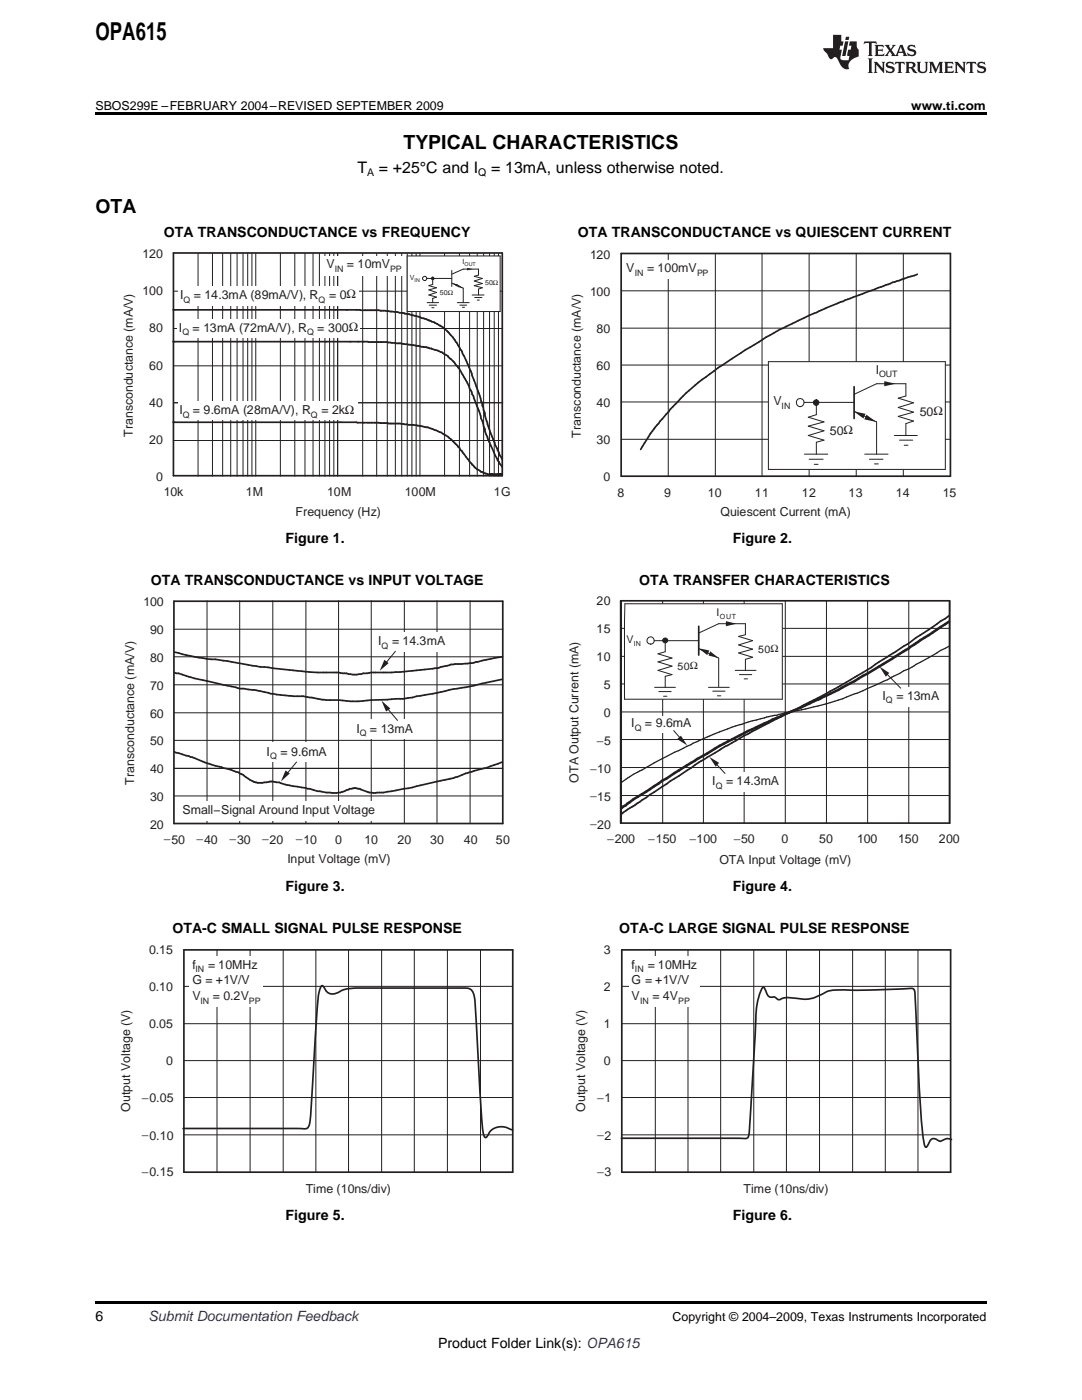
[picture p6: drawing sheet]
<svg xmlns="http://www.w3.org/2000/svg" width="216mm" height="279mm" viewBox="0 0 216 279" stroke-linecap="round" stroke-linejoin="round" font-family="sans-serif">
<g fill="#231f20">
<path d="M172.5 8.3l-.1 .5 .4-.2h.6v.1v2.1l-.2 .4h.9l-.2-.4v-2.1l.1-.1h.5l.5 .2-.2-.5zM174.5 9l.2 .3v1.5l-.2 .4h1.8l.2-.6a1.04 1.04 0 0 1-1.3 .2v-.7h.6l.3 .2v-.6l-.3 .2h-.6v-.6l.8-.1 .4 .3-.2-.5zM176.5 9l.9 1.1-.9 1.1h.8l-.2-.2 .4-.7 .5 .7-.2 .2h1.5l-.2-.2 .2-.4h.9l.1 .4-.2 .2h1l-.3-.3-.7-1.9h-.5l-.9 2-.8-1 .9-1h-.8l.1 .3-.4 .5-.3-.6 .1-.2zM179.7 9.3l.4 1h-.7zM181.3 9.1a.63 .63 0 0 0-.2 .7 .63 .63 0 0 0 .6 .4l.6 .2 .1 .2a.75 .75 0 0 1-.7 .4 .75 .75 0 0 1-.6-.5l.1 .7 .1-.1a1.11 1.11 0 0 0 1.5-.6 1.13 1.13 0 0 0-1.2-.8l-.1-.4a1.04 1.04 0 0 1 1.2 .2l-.2-.5-.2 .1-.4-.2zM173.2 11.7l.2 .3v2.2l-.2 .4h1l-.3-.4v-2.2l.3-.3zM174.3 12.3l.3 .4v1.5l-.3 .4h.8l-.2-.4v-1.3l1.5 1.7v-1.9l.2-.4h-.7l.2 .4v.9l-1.1-1.3zM177 12.5a.62 .62 0 0 0-.2 .7 .62 .62 0 0 0 .6 .4l.6 .1 .1 .3a.76 .76 0 0 1-.7 .3 .76 .76 0 0 1-.7-.4l.2 .7 .1-.1a1.11 1.11 0 0 0 1.5-.6 1.13 1.13 0 0 0-1.2-.8l-.1-.4a1.04 1.04 0 0 1 1.2 .2l-.2-.6-.2 .1-.5-.1zM178.7 12.3l-.2 .7a.61 .61 0 0 1 .8-.4v1.6l-.2 .4h.9l-.2-.4v-1.6a.63 .63 0 0 1 .7 .4l-.1-.7zM180.6 12.3l.3 .4v1.5l-.3 .4h1l-.2-.2-.1-.8 .6 .2a.76 .76 0 0 0 1.2 .7l-1-1a.58 .58 0 0 0 .6-.5 .58 .58 0 0 0-.5-.6zM181.4 12.7l.1-.1a.45 .45 0 0 1 .5 .1 .45 .45 0 0 1 .1 .5l-.8 .2zM182.9 12.3l.2 .2a2.17 2.17 0 0 0 .3 1.9 .99 .99 0 0 0 1.6-.6v-1.1l.2-.4h-.7l.2 .2a1.92 1.92 0 0 1-.2 1.8 .6 .6 0 0 1-.9-.5v-1.1l.2-.4zM185.4 12.3l.2 .4v1.5l-.2 .4h.7l-.2-.4v-1.4l.8 1.8 .8-1.8v1.4l-.2 .4h.9l-.2-.4v-1.5l.2-.4h-.8l-.6 1.5-.6-1.5zM188.4 12.3l.2 .4v1.5l-.2 .4h1.8l.1-.6a1.04 1.04 0 0 1-1.2 .2v-.7h.5l.4 .2v-.6l-.4 .2h-.5v-.7h.8l.3 .3-.1-.6zM190.5 12.3l.2 .4v1.5l-.2 .4h.7l-.2-.4v-1.3l1.5 1.7v-1.9l.2-.4h-.7l.2 .4v.9l-1.1-1.3zM192.9 12.3l-.1 .7a.61 .61 0 0 1 .7-.4l.1 1.6-.3 .4h1l-.3-.4 .1-1.6a.63 .63 0 0 1 .7 .4l-.1-.7zM195.2 12.5a.62 .62 0 0 0-.2 .7 .62 .62 0 0 0 .6 .4l.6 .1 .1 .3a.76 .76 0 0 1-.7 .3 .76 .76 0 0 1-.6-.4l.1 .7 .1-.1a1.11 1.11 0 0 0 1.6-.6 1.13 1.13 0 0 0-1.3-.8l-.1-.4a1.04 1.04 0 0 1 1.2 .2l-.1-.6-.2 .1-.5-.1z"/>
<path d="M166.2 7v2.6h-1.9v.4l.8 .9a.91 .91 0 0 0 1 .9 .56 .56 0 0 1 .5-.4 .56 .56 0 0 1 .5 .3l.4 .8a1.53 1.53 0 0 0 1.9 1.2 1.54 1.54 0 0 1 1-2.1l.9-.3v-1.4a1.52 1.52 0 0 1-.4-1.6h-1.3l-.2 .8h.5l-.2 .8h-.5l-.1 1v.2l.4 .1-.2 .8a1.93 1.93 0 0 1-1.6-.2l.3-1.9h-.5l.2-.8h.4l.2-.8h-.4v-1.3zM168.6 8.3l-.6 2.9h.7l.6-2.9zM168.8 7.3l-.1 .7h.6l.2-.7z"/>
</g>
<g fill="none" stroke="#231f20" stroke-width=".34">
<path d="M34.6 50.5h65.6v44.4h-65.6zM34.5 68.2h38.9l3.8 .1 5.8 .6a18.3 18.3 0 0 1 5.4 1.6l.6 .3a13.1 13.1 0 0 1 3.9 5.1l1.6 3.1 1.4 4a36 36 0 0 0 3.9 9.7l.3 .5M34.5 61.8h37.3l5.4 .3a17.5 17.5 0 0 1 5.1 .8l2.4 .7a10.6 10.6 0 0 1 6 4.2 31.8 31.8 0 0 1 3.5 7.2l.7 1.7a46.3 46.3 0 0 1 2.2 7.3l1.7 4.8 1.3 2.8M34.5 84.3h36.6l8.7 .2 1.7 .3a15.9 15.9 0 0 1 6.9 1.8l1.6 1.1 2.2 2.3a12.9 12.9 0 0 0 3.8 4.2l1.5 .5h2.6M98 94.7v.2M98.2 94.7h1.3M98.3 94.9v-.3h-.5v.3h2.3v-.3h-.7v.3M98.4 94.7v.2M98.6 94.7v.2M98.8 94.7v.2M99 94.7v.2M99.3 94.7v.2"/>
<path d="M99.6 94.7v.2M99.7 94.6v.3M100 94.6v.3"/>
</g>
<g fill="none" stroke="#231f20" stroke-width=".2">
<path d="M34.6 58.1h65.7M39.5 50.6v44.4M42.4 50.6v44.4M44.4 50.6v44.4M46 50.6v44.4M47.3 50.6v44.4M48.5 50.6v44.4M49.4 50.6v44.4M50.3 50.6v44.4M51 50.6v44.4M55.9 50.6v44.4M58.8 50.6v44.4"/>
<path d="M60.9 50.6v44.4M62.5 50.6v44.4M63.7 50.6v44.4M64.8 50.6v44.4M65.8 50.6v44.4M66.6 50.6v44.4M67.4 50.6v44.4M72.4 50.6v44.4M75.2 50.6v44.4M77.3 50.6v44.4M78.9 50.6v44.4M80.2 50.6v44.4"/>
<path d="M81.3 50.6v44.4M82.2 50.6v44.4M83 50.6v44.4M83.8 50.6v44.4M88.7 50.6v44.4M91.7 50.6v44.4M93.7 50.6v44.4M95.2 50.6v44.4M96.5 50.6v44.4M97.7 50.6v44.4M98.6 50.6v44.4M99.5 50.6v44.4"/>
<path d="M34.6 73h65.7M34.6 65.6h65.7M34.6 87.9h65.7M34.6 80.4h65.7"/>
</g>
<path d="M81.3 51.1h18.5v11.1h-18.5z" fill="#fff"/>
<path d="M81.3 51.1h18.5v11.1h-18.5zM85.2 55.6h4.9M90.1 54v3.2" fill="none" stroke="#231f20" stroke-width=".2"/>
<g fill="#231f20">
<path d="M90.1 56.5l1.3 .3-.2 .4z"/>
<path d="M91.4 56.8l1 .7-1.2-.2z"/>
<path d="M93.2 53.5l1.2 .2-1.2 .3z"/>
</g>
<g fill="none" stroke="#231f20" stroke-width=".2">
<path d="M86.3 55.6v1.2l-.7 .2 1.5 .4-1.5 .5 1.5 .5-1.5 .5 1.5 .4-.8 .2v.9M90.1 56.5l2.3 1v2.9M85.2 60.4h2.3M85.7 60.9h1.4M86.2 61.4h.4M91.2 60.4h2.4M91.8 60.9h1.3M92.3 61.3h.4"/>
<circle cx="84.7" cy="55.6" r=".42"/>
</g>
<path d="M86.2 55.4h.4l-.1 .4h-.3z" fill-rule="evenodd" fill="#231f20"/>
<path d="M86.2 55.4h.4l-.1 .4h-.3zM90.1 54.7l2.3-1h3.1v1.2l-.9 .2 1.6 .5-1.6 .5 1.6 .5-1.6 .4 1.6 .4-.7 .3v1.2M94.2 58.9h2.4M94.7 59.4h1.5M95.2 59.9h.5" fill="none" stroke="#231f20" stroke-width=".2"/>
<g fill="#fff">
<path d="M35.5 57.1h36.1v3.8h-36.1z"/>
<path d="M35.4 63.7h36.5v3.7h-36.5z"/>
<path d="M35.6 80.1h35.8v3.7h-35.8z"/>
<path d="M64.5 51.1h15.9v3.9h-15.9z"/>
</g>
<path d="M123.9 58h65.7M133.3 50.6v44.4M142.7 50.6v44.4M152.1 50.6v44.4M161.5 50.6v44.4M170.9 50.6v44.4M180.2 50.6v44.4M123.9 72.9h65.7M123.9 65.5h65.7M123.9 87.7h65.7M123.9 80.2h65.7" fill="none" stroke="#231f20" stroke-width=".2"/>
<path d="M123.9 50.6h65.7v44.4h-65.7zM183 54.7l-4.9 1.6-10.3 3.9a128.2 128.2 0 0 0-14.9 7.1l-8.7 5.6a49.5 49.5 0 0 0-12.8 11.6l-1.7 2.2-1.9 3" fill="none" stroke="#231f20" stroke-width=".34"/>
<g fill="#fff">
<path d="M124.5 52h17v3.7h-17z"/>
<path d="M153.3 72.2h35.3v21.5h-35.3z"/>
</g>
<path d="M153.3 72.2h35.3v21.5h-35.3zM160.4 80.3h10" fill="none" stroke="#231f20" stroke-width=".2"/>
<path d="M170.4 77.2v6.3" fill="none" stroke="#231f20" stroke-width=".34"/>
<g fill="#231f20">
<path d="M170.3 82.1l2.4 .5-.4 .9z"/>
<path d="M172.9 82.8l1.9 1.4-2.3-.5z"/>
<path d="M176.4 76.1l2.3 .5-2.3 .5z"/>
</g>
<g fill="none" stroke="#231f20" stroke-width=".2">
<path d="M160.5 90.6h4.7M161.5 91.7h2.7M162.5 92.7h.7M162.9 80.2v2.6l-1.6 .5 3.1 .9-3.1 .8 3.1 1-3.1 .9 3.1 .9-1.5 .5v2.3M170.4 82.1l4.5 2.1v6.4M172.5 90.6h4.7M173.5 91.7h2.7M174.5 92.6h.8"/>
<circle cx="159.7" cy="80.4" r=".8"/>
</g>
<circle cx="162.9" cy="80.3" r=".54" fill="#231f20"/>
<g fill="none" stroke="#231f20" stroke-width=".2">
<path d="M170.4 78.7l4.5-2.1h5.9v2.4l-1.6 .5 3.1 .9-3.1 .9 3.1 1-3.1 .8 3.1 .9-1.5 .5v2.4M178.5 86.9h4.5M179.5 87.8h2.6M180.4 88.9h.8M41.3 119.9v44.4M47.8 119.9v44.4M54.4 119.9v44.4M61 119.9v44.4M67.6 119.9v44.4M74.1 119.9v44.4M80.7 119.9v44.4M87.2 119.9v44.4"/>
<path d="M93.8 119.9v44.4M34.7 131.1h65.6M34.7 125.6h65.6M34.7 136.7h65.6M34.7 142.3h65.6M34.7 153.3h65.6M34.7 147.8h65.6M34.7 158.8h65.6"/>
<circle cx="162.9" cy="80.3" r=".54"/>
</g>
<path d="M34.7 120h65.6v44.4h-65.6zM34.8 134.2l4.1 1.2 8.9 2a22.6 22.6 0 0 1 6.2 1l4.1 .5a38 38 0 0 1 7 .8h2.5a19.8 19.8 0 0 0 6.5 0l3.2-.1a39.1 39.1 0 0 0 7.4-.9l9.9-1.9 5.6-1.2M34.8 130.1a35.3 35.3 0 0 0 8.2 1.5l9 1.5 1.6 .1a87.2 87.2 0 0 0 14 1l2 .3a16.5 16.5 0 0 0 4.5-.3l5.7-.1 4.1-.4a19 19 0 0 0 6.1-1.1h.5a22.9 22.9 0 0 0 5.7-.8l4-.7M34.8 150l3.6 1.1 2.9 1.2 3.2 1a9.3 9.3 0 0 1 4.2 1.5l.4 .3a4.8 4.8 0 0 0 4.7 .9l1.9 .1a27.5 27.5 0 0 0 6.1 1.3 13.7 13.7 0 0 0 6.1 .8l1.7-.6a2.39 2.39 0 0 1 2.4 0 8 8 0 0 0 5.3 .4l5-.8 4.9-1.2a21.7 21.7 0 0 0 6.1-1.7l3.7-1 3.2-1.2" fill="none" stroke="#231f20" stroke-width=".34"/>
<g fill="#fff">
<path d="M35.7 159.9h39.6v3.9h-39.6z"/>
<path d="M52.5 148.2h11.3v4h-11.3z"/>
</g>
<path d="M59.2 152.1l-2.3 2.8" fill="none" stroke="#231f20" stroke-width=".2"/>
<path d="M57 153.8l.8 .6-1.8 1.6z" fill="#231f20"/>
<g fill="#fff">
<path d="M74.8 126.2h13.7v3.9h-13.7z"/>
<path d="M70.4 143.5h14.9v4h-14.9z"/>
</g>
<path d="M78.9 130l-2.3 2.8" fill="none" stroke="#231f20" stroke-width=".2"/>
<path d="M76.7 131.7l.8 .6-1.7 1.6z" fill="#231f20"/>
<path d="M77 141l2.3 2.8" fill="none" stroke="#231f20" stroke-width=".2"/>
<path d="M76.1 139.8l1.8 1.6-.9 .6z" fill="#231f20"/>
<g fill="none" stroke="#231f20" stroke-width=".2">
<path d="M124 119.9v44.5M132.2 119.9v44.5M140.4 119.9v44.5M148.5 119.9v44.5M156.7 119.9v44.5M164.9 119.9v44.5M173.1 119.9v44.5M181.3 119.9v44.5M189.5 119.9v44.5M123.8 136.5h65.7M123.8 131h65.7M123.8 125.4h65.7"/>
<path d="M123.8 158.8h65.7M123.8 153.2h65.7M123.8 147.6h65.7M123.8 142.1h65.7"/>
</g>
<path d="M123.8 119.9h65.7v44.4h-65.7z" fill="none" stroke="#231f20" stroke-width=".34"/>
<g fill="#fff">
<path d="M125.6 142.9h12.6v3.4h-12.6z"/>
<path d="M142.1 154.2h13.2v3.9h-13.2z"/>
<path d="M175.1 137.2h13v3.8h-13z"/>
</g>
<path d="M134.4 145.8l1.8 2" fill="none" stroke="#231f20" stroke-width=".2"/>
<path d="M135.1 147.5l.8-.7 1.2 2z" fill="#231f20"/>
<path d="M142.5 152l2.2 2.4" fill="none" stroke="#231f20" stroke-width=".2"/>
<path d="M141.5 151.1l2 1.1-.7 .8z" fill="#231f20"/>
<path d="M176.5 134l3.2 3.3" fill="none" stroke="#231f20" stroke-width=".2"/>
<path d="M175.5 133l1.9 1.3-.6 .8z" fill="#231f20"/>
<path d="M124.7 120.5h31.4v19h-31.5z" fill-rule="evenodd" fill="#fff"/>
<path d="M124.7 120.5h31.4v19h-31.5zM130.5 127.9h8.9" fill="none" stroke="#231f20" stroke-width=".2"/>
<path d="M139.4 125v5.7" fill="none" stroke="#231f20" stroke-width=".34"/>
<g fill="#231f20">
<path d="M139.4 129.4l2.1 .4-.4 .9z"/>
<path d="M141.7 130l1.7 1.3-2-.5z"/>
<path d="M144.8 124l2.2 .5-2.2 .5z"/>
</g>
<g fill="none" stroke="#231f20" stroke-width=".2">
<path d="M130.6 137.2h4.2M131.5 138h2.4M132.4 139h.7M132.7 127.8v2.3l-1.4 .4 2.8 .8-2.8 .8 2.8 .8-2.8 .9 2.8 .8-1.4 .4v2.2M139.4 129.5l4 1.8v5.8M141.4 137.2h4.1M142.2 137.9h2.5M143.2 138.9h.6"/>
<circle cx="129.8" cy="127.8" r=".71"/>
</g>
<circle cx="132.7" cy="127.8" r=".49" fill="#231f20"/>
<g fill="none" stroke="#231f20" stroke-width=".2">
<path d="M139.4 126.3l4-1.8h5.3v2.2l-1.3 .3 2.8 .9-2.8 .8 2.8 .9-2.8 .7 2.8 .9-1.5 .4v2.2M146.7 133.8h4.2M147.6 134.6h2.4M148.5 135.5h.7M36.7 196.8h65.6M43.3 189.6v44.3M49.9 189.6v44.3M56.5 189.6v44.3M63 189.6v44.3M69.5 189.6v44.3M76.2 189.6v44.3M82.7 189.6v44.3"/>
<path d="M89.3 189.6v44.3M95.9 189.6v44.3M36.7 211.7h65.6M36.7 204.3h65.6M36.7 219h65.6M36.7 226.5h65.6"/>
<circle cx="132.7" cy="127.8" r=".49"/>
</g>
<path d="M189.4 129l-4.1 2.2a125.8 125.8 0 0 1-16.4 7.9 62.6 62.6 0 0 1-12.3 3.2l-.7 .2a73.2 73.2 0 0 0-20.5 7.3l-6.5 3.4a27 27 0 0 0-4.9 2.9" fill="none" stroke="#231f20" stroke-width=".25"/>
<path d="M189.4 124.1l-6.6 4.3a140.6 140.6 0 0 1-18.8 10.8l-2.5 1.2a190.3 190.3 0 0 0-18.8 9l-10.6 6.4-3.2 2.2-2.5 1.5-2.4 1.8" fill="none" stroke="#231f20" stroke-width=".51"/>
<path d="M189.4 122.9l-1.7 1.1a264 264 0 0 1-22.9 14.4l-4.9 2.6a205.9 205.9 0 0 0-21.2 11.7l-13.5 8.9-1.2 .9M36.7 189.6h65.6v44.3h-65.6zM36.5 225.2h23.6a1.22 1.22 0 0 0 1.3-.1 1.22 1.22 0 0 0 .4-1.2l1-14.9a73.7 73.7 0 0 1 1.1-11.7l.2-.4 .2-.2 .2 .1a2.53 2.53 0 0 0 1.8 1.6l1.1-.3a9.9 9.9 0 0 1 5.7-.9h19.1a2.1 2.1 0 0 1 2.2 .8l.2 .8 .2 1.8 .8 14.9a89.5 89.5 0 0 0 .9 11l.2 .4 .2 .1 .2-.1a3.4 3.4 0 0 1 5-1.5l.2 .1" fill="none" stroke="#231f20" stroke-width=".34"/>
<path d="M37.7 190.8h14.7v10.2h-14.7z" fill="#fff"/>
<g fill="none" stroke="#231f20" stroke-width=".2">
<path d="M124.1 196.8h65.6M130.8 189.6v44.3M137.3 189.6v44.3M143.8 189.6v44.3M150.4 189.6v44.3M156.9 189.6v44.3M163.5 189.6v44.3M170.1 189.6v44.3M176.6 189.6v44.3M183.2 189.6v44.3M124.1 211.7h65.6M124.1 204.3h65.6"/>
<path d="M124.1 219h65.6M124.1 226.5h65.6"/>
</g>
<path d="M124.1 189.6h65.6v44.3h-65.6zM124 227.2h23.2a3.5 3.5 0 0 0 2-.2l.2-.3 .2-1.5 1.2-20.6a14.4 14.4 0 0 1 1.5-7.6l.5 .8a1.24 1.24 0 0 0 1.5 1.2h.3a1.09 1.09 0 0 0 1.7 .2l1.1-.1 1.3 .1a7.4 7.4 0 0 0 6.2-1.2 15.7 15.7 0 0 1 5.7-.4l10.5-.3a1.06 1.06 0 0 1 1.4 .5l.1 .7a659.6 659.6 0 0 0 1.6 28.5l.5 1.9a.89 .89 0 0 0 .7-.9 .95 .95 0 0 1 1.5-.6l.8 .4 .4-.2a1.71 1.71 0 0 1 1.8-.2" fill="none" stroke="#231f20" stroke-width=".34"/>
<path d="M125.4 190.8h14.2v10.2h-14.2z" fill="#fff"/>
<path d="M19 259.7h177.8v.5h-177.8z" fill="#000"/>
<g fill="#fff">
<path d="M152.4 245.6h.4v.7h-.4z"/>
<path d="M63.1 245.6h.4v.7h-.4z"/>
<path d="M152.4 180h.4v.7h-.4z"/>
<path d="M63.1 180h.4v.7h-.4z"/>
<path d="M152.4 110.5h.4v.7h-.4z"/>
<path d="M63.1 110.5h.4v.7h-.4z"/>
</g>
<path d="M19 22.5h177.8v.5h-177.8z" fill="#000"/>
<text font-size="4.9" x="19" y="7.9">OPA615</text>
<g font-size="3.9">
<text x="80.5" y="29.7">TYPICAL CHARACTERISTICS</text>
<text x="19" y="42.5">OTA</text>
</g>
<g font-size="3.2">
<text x="71.3" y="34.4">T</text>
<text x="75.6" y="34.4">= +25°C and I</text>
<text x="98" y="34.4">= 13mA, unless otherwise noted.</text>
</g>
<g font-size="2.8">
<text x="32.7" y="47.2">OTA TRANSCONDUCTANCE vs FREQUENCY</text>
<text x="115.3" y="47.2">OTA TRANSCONDUCTANCE vs QUIESCENT CURRENT</text>
<text x="57" y="108.4">Figure 1.</text>
<text x="146.2" y="108.4">Figure 2.</text>
<text x="30.1" y="116.7">OTA TRANSCONDUCTANCE vs INPUT VOLTAGE</text>
<text x="127.6" y="116.7">OTA TRANSFER CHARACTERISTICS</text>
<text x="57" y="177.9">Figure 3.</text>
<text x="146.2" y="177.9">Figure 4.</text>
<text x="34.4" y="186.2">OTA-C SMALL SIGNAL PULSE RESPONSE</text>
<text x="123.6" y="186.2">OTA-C LARGE SIGNAL PULSE RESPONSE</text>
<text x="57" y="243.5">Figure 5.</text>
<text x="146.2" y="243.5">Figure 6.</text>
<text x="19" y="263.6">6</text>
<text x="87.4" y="269">Product Folder Link(s): OPA615</text>
</g>
<text font-size="2.8" fill="#0000c8" x="29.6" y="263.6">Submit Documentation Feedback</text>
<g font-size="2.5">
<text x="19" y="21.9">SBOS299E –FEBRUARY 2004–REVISED SEPTEMBER 2009...................................................................................................................................... www.ti.com</text>
<text x="134.2" y="263.6">Copyright © 2004–2009, Texas Instruments Incorporated</text>
</g>
<g font-size="2.5" fill="#231f20">
<text x="28.4" y="51.5">120</text>
<text x="65.2" y="53.5">V</text>
<text x="69.2" y="53.5">= 10mV</text>
<text x="117.8" y="51.6">120</text>
<text x="28.4" y="58.9">100</text>
<text x="36" y="59.6">I</text>
<text x="38.7" y="59.6">= 14.3mA (89mA/V), R</text>
<text x="65.7" y="59.6">= 0Ω</text>
<text x="117.8" y="59.1">100</text>
<text x="125" y="54.3">V</text>
<text x="129.1" y="54.3">= 100mV</text>
<text x="29.8" y="66.3">80</text>
<text x="35.7" y="66.2">I</text>
<text x="38.4" y="66.2">= 13mA (72mA/V), R</text>
<text x="63.3" y="66.2">= 300Ω</text>
<text x="119" y="66.4">80</text>
<text x="29.8" y="73.8">60</text>
<text x="119" y="73.9">60</text>
<text x="174.7" y="74.6">I</text>
<text x="29.8" y="81.1">40</text>
<text x="35.8" y="82.7">I</text>
<text x="38.5" y="82.7">= 9.6mA (28mA/V), R</text>
<text x="64.2" y="82.7">= 2kΩ</text>
<text x="119" y="81.2">40</text>
<text x="154.3" y="80.9">V</text>
<text x="183.6" y="83">50Ω</text>
<text x="26.5" y="87.2" transform="rotate(-90 26.5 87.2)">Transconductance (mA/V)</text>
<text x="29.8" y="88.6">20</text>
<text x="115.9" y="87.3" transform="rotate(-90 115.9 87.3)">Transconductance (mA/V)</text>
<text x="119" y="88.6">30</text>
<text x="165.6" y="86.8">50Ω</text>
<text x="31.1" y="96">0</text>
<text x="32.7" y="99">10k</text>
<text x="49.1" y="99">1M</text>
<text x="65.3" y="99">10M</text>
<text x="80.8" y="99">100M</text>
<text x="98.5" y="99">1G</text>
<text x="120.4" y="96.1">0</text>
<text x="123.2" y="99.1">8</text>
<text x="132.5" y="99.1">9</text>
<text x="141.2" y="99.1">10</text>
<text x="150.6" y="99.1">11</text>
<text x="160" y="99.1">12</text>
<text x="169.3" y="99.1">13</text>
<text x="178.7" y="99.1">14</text>
<text x="188.1" y="99.2">15</text>
<text x="59" y="102.9">Frequency (Hz)</text>
<text x="143.8" y="103">Quiescent Current (mA)</text>
<text x="28.6" y="121">100</text>
<text x="119" y="120.8">20</text>
<text x="30" y="126.6">90</text>
<text x="75.4" y="128.8">I</text>
<text x="78.2" y="128.8">= 14.3mA</text>
<text x="119" y="126.4">15</text>
<text x="119" y="131.9">10</text>
<text x="30" y="132.1">80</text>
<text x="30" y="137.7">70</text>
<text x="120.5" y="137.5">5</text>
<text x="30" y="143.3">60</text>
<text x="120.5" y="143.1">0</text>
<text x="176.1" y="139.7">I</text>
<text x="178.9" y="139.7">= 13mA</text>
<text x="30" y="148.8">50</text>
<text x="71.1" y="146.2">I</text>
<text x="73.8" y="146.2">= 13mA</text>
<text x="119.1" y="148.6">−5</text>
<text x="126" y="145">I</text>
<text x="128.7" y="145">= 9.6mA</text>
<text x="30" y="154.4">40</text>
<text x="53.2" y="150.9">I</text>
<text x="56" y="150.9">= 9.6mA</text>
<text x="117.8" y="154.2">−10</text>
<text x="26.7" y="156.6" transform="rotate(-90 26.7 156.6)">Transconductance (mA/V)</text>
<text x="30" y="159.9">30</text>
<text x="115.5" y="156.2" transform="rotate(-90 115.5 156.2)">OTA Output Current (mA)</text>
<text x="117.8" y="159.7">−15</text>
<text x="142.1" y="156.7">I</text>
<text x="144.9" y="156.7">= 14.3mA</text>
<text x="30" y="165.5">20</text>
<text x="36.4" y="162.5">Small−Signal Around Input Voltage</text>
<text x="117.8" y="165.2">−20</text>
<text x="32.7" y="168.3">−50</text>
<text x="39.2" y="168.3">−40</text>
<text x="45.8" y="168.3">−30</text>
<text x="52.3" y="168.3">−20</text>
<text x="57.4" y="172.3">Input Voltage (mV)</text>
<text x="59" y="168.3">−10</text>
<text x="66.9" y="168.4">0</text>
<text x="72.7" y="168.4">10</text>
<text x="79.3" y="168.4">20</text>
<text x="85.8" y="168.4">30</text>
<text x="92.5" y="168.4">40</text>
<text x="99" y="168.5">50</text>
<text x="121.1" y="168.2">−200</text>
<text x="129.3" y="168.2">−150</text>
<text x="137.6" y="168.2">−100</text>
<text x="143.6" y="172.5">OTA Input Voltage (mV)</text>
<text x="146.5" y="168.2">−50</text>
<text x="155.9" y="168.2">0</text>
<text x="163.5" y="168.2">50</text>
<text x="171" y="168.2">100</text>
<text x="179.2" y="168.2">150</text>
<text x="187.3" y="168.2">200</text>
<text x="29.8" y="190.4">0.15</text>
<text x="120.5" y="190.4">3</text>
<text x="29.8" y="197.7">0.10</text>
<text x="38.4" y="193.4">f</text>
<text x="38.4" y="196.4">G = +1V/V</text>
<text x="41.5" y="193.4">= 10MHz</text>
<text x="120.5" y="197.7">2</text>
<text x="126" y="193.4">f</text>
<text x="126" y="196.4">G = +1V/V</text>
<text x="129.2" y="193.4">= 10MHz</text>
<text x="38.4" y="199.6">V</text>
<text x="42.5" y="199.6">= 0.2V</text>
<text x="126" y="199.6">V</text>
<text x="130.2" y="199.6">= 4V</text>
<text x="29.8" y="205.1">0.05</text>
<text x="120.5" y="205.1">1</text>
<text x="33.1" y="212.6">0</text>
<text x="120.5" y="212.6">0</text>
<text x="25.9" y="221.9" transform="rotate(-90 25.9 221.9)">Output Voltage (V)</text>
<text x="28.3" y="219.9">−0.05</text>
<text x="116.8" y="221.9" transform="rotate(-90 116.8 221.9)">Output Voltage (V)</text>
<text x="119.2" y="219.9">−1</text>
<text x="28.3" y="227.3">−0.10</text>
<text x="119.2" y="227.3">−2</text>
<text x="28.3" y="234.7">−0.15</text>
<text x="61" y="238.2">Time (10ns/div)</text>
<text x="119.2" y="234.7">−3</text>
<text x="148.4" y="238.2">Time (10ns/div)</text>
</g>
<g font-size="2.1">
<text x="73.2" y="35.1">A</text>
<text x="95.4" y="35.1">Q</text>
</g>
<g font-size="2.1" fill="#231f20">
<text x="143" y="122.9">I</text>
<text x="125" y="128.3">V</text>
<text x="151.3" y="130.2">50Ω</text>
<text x="135.2" y="133.6">50Ω</text>
</g>
<g font-size="1.8" fill="#231f20">
<text x="66.8" y="54.3">IN</text>
<text x="77.9" y="54.3">PP</text>
<text x="126.7" y="55">IN</text>
<text x="139.1" y="55">PP</text>
<text x="36.6" y="60.4">Q</text>
<text x="63.6" y="60.4">Q</text>
<text x="36.4" y="66.9">Q</text>
<text x="61.3" y="66.9">Q</text>
<text x="175.4" y="75.3">OUT</text>
<text x="36.5" y="83.3">Q</text>
<text x="62" y="83.3">Q</text>
<text x="155.9" y="81.6">IN</text>
<text x="76.1" y="129.6">Q</text>
<text x="176.8" y="140.4">Q</text>
<text x="71.8" y="146.9">Q</text>
<text x="126.6" y="145.8">Q</text>
<text x="53.9" y="151.6">Q</text>
<text x="142.8" y="157.5">Q</text>
<text x="39" y="194">IN</text>
<text x="126.7" y="194.1">IN</text>
<text x="40" y="200.3">IN</text>
<text x="49.6" y="200.3">PP</text>
<text x="127.7" y="200.3">IN</text>
<text x="135.3" y="200.3">PP</text>
</g>
<g font-size="1.4" fill="#231f20">
<text x="92.3" y="52.7">I</text>
<text x="81.8" y="55.8">V</text>
<text x="87.8" y="58.8">50Ω</text>
<text x="96.8" y="56.9">50Ω</text>
<text x="143.7" y="123.5">OUT</text>
<text x="126.5" y="129">IN</text>
</g>
<g font-size="1.1" fill="#231f20">
<text x="92.7" y="53">OUT</text>
<text x="82.7" y="56.2">IN</text>
</g>
</svg>
